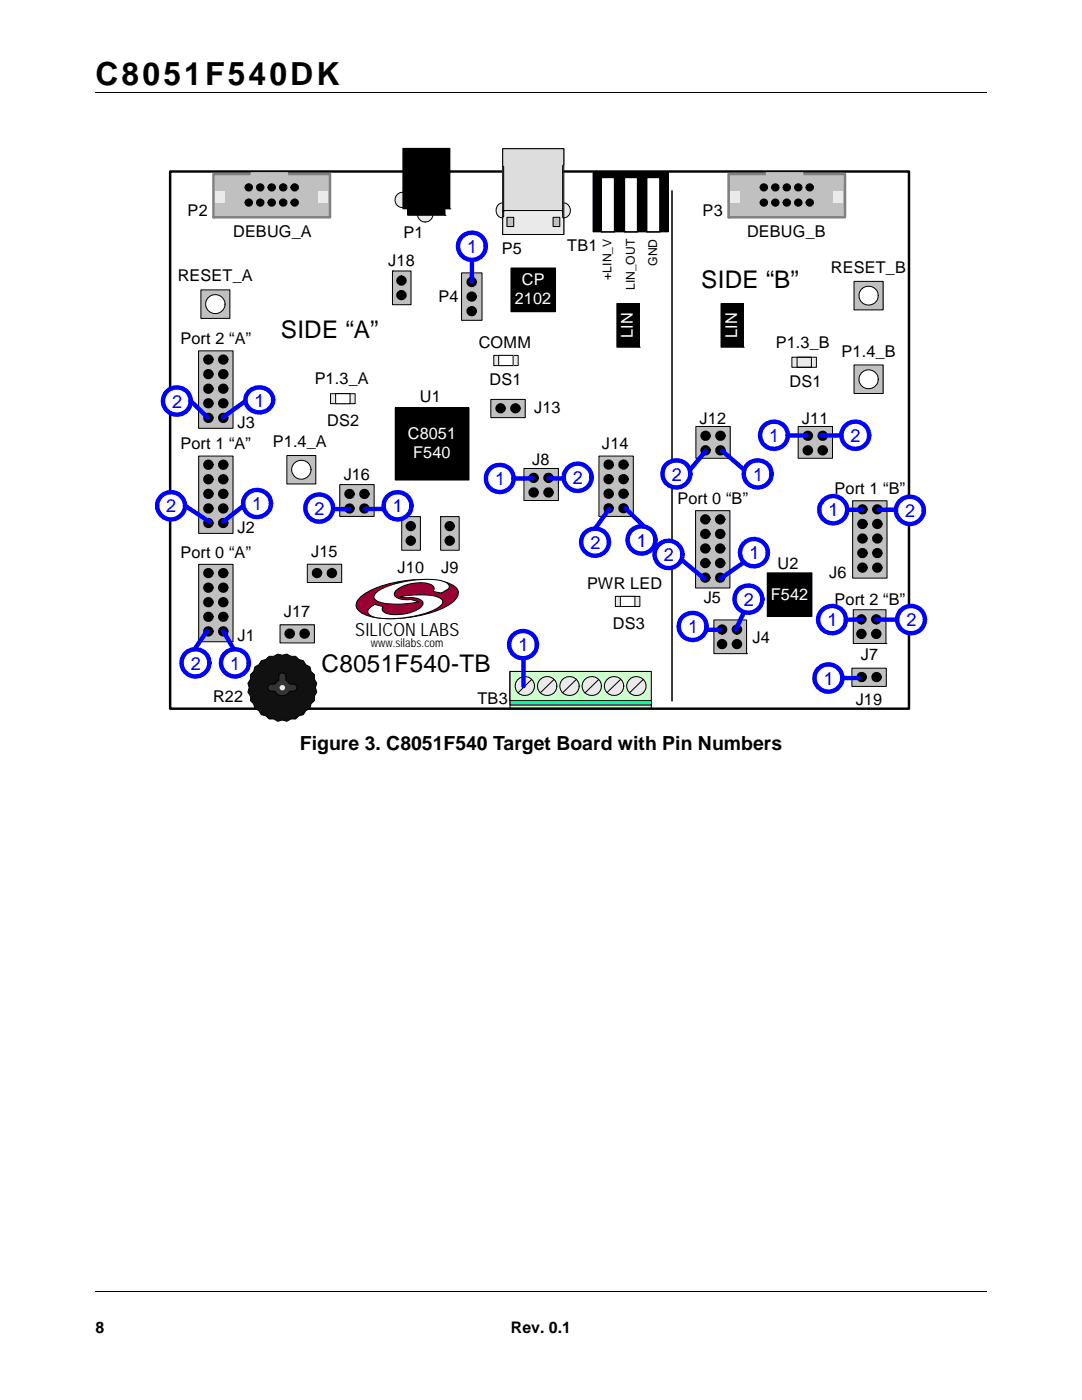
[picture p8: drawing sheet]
<svg xmlns="http://www.w3.org/2000/svg" width="216mm" height="279mm" viewBox="0 0 216 279" stroke-linecap="round" stroke-linejoin="round" font-family="sans-serif">
<path d="M19 18.4h177.8M19.1 257.8h177.8" fill="none" stroke="#000" stroke-width=".2"/>
<g fill="#fff">
<path d="M166.8 259.4h30.7v14.7h-30.7z"/>
<path d="M30.4 29.1h155.1v115.4h-155.1z"/>
<path d="M34 34.2h147.4v107.2h-147.4z"/>
</g>
<path d="M34 34.2h147.4v107.2h-147.4z" fill="none" stroke="#000" stroke-width=".49"/>
<circle cx="84.8" cy="42.8" r="1.55" fill="#eaeaea"/>
<circle cx="84.8" cy="42.8" r="1.55" fill="none" stroke="#000" stroke-width=".2"/>
<circle cx="80.4" cy="39.9" r="1.54" fill="#eaeaea"/>
<g fill="none" stroke="#000" stroke-width=".2">
<path d="M80.4 29.6h9.4v12.1h-9.4zM81.3 32h7.5v11h-7.5zM88.8 43h.1M89.8 41.7h.1"/>
<circle cx="80.4" cy="39.9" r="1.54"/>
</g>
<path d="M80.4 29.6h9.4v12.1h-9.4zM81.3 32h7.5v11h-7.5z" fill="#000"/>
<path d="M99.6 40.8a1.4 1.4 0 0 1 1.7 .1 1.4 1.4 0 0 1 .2 1.7 1.34 1.34 0 0 1-1.7 .8 1.34 1.34 0 0 1-.8-1.8z" fill-rule="evenodd" fill="#eaeaea"/>
<path d="M99.6 40.8a1.4 1.4 0 0 1 1.7 .1 1.4 1.4 0 0 1 .2 1.7 1.34 1.34 0 0 1-1.7 .8 1.34 1.34 0 0 1-.8-1.8z" fill="none" stroke="#000" stroke-width=".2"/>
<path d="M111.7 40.8a1.45 1.45 0 0 1 2 .6 1.45 1.45 0 0 1-.7 2 1.46 1.46 0 0 1-1.8-.8 1.46 1.46 0 0 1 .5-1.8z" fill-rule="evenodd" fill="#eaeaea"/>
<path d="M111.7 40.8a1.45 1.45 0 0 1 2 .6 1.45 1.45 0 0 1-.7 2 1.46 1.46 0 0 1-1.8-.8 1.46 1.46 0 0 1 .5-1.8z" fill="none" stroke="#000" stroke-width=".2"/>
<path d="M100.3 29.7h12.2v17.1h-12.2z" fill="#c0c0c0"/>
<path d="M100.3 29.7h12.2v17.1h-12.2zM100.3 46.8h.1" fill="none" stroke="#000" stroke-width=".2"/>
<path d="M100.3 29.7h12.2v3.1l-.2 .3v9.1l-.2-.2h-11.4l-.2 .2v-8.9l-.2-.3z" fill-rule="evenodd" fill="#ddd"/>
<path d="M100.3 29.7h12.2v3.1l-.2 .3v9.1l-.2-.2h-11.4l-.2 .2v-8.9l-.2-.3z" fill="none" stroke="#000" stroke-width=".2"/>
<path d="M101.2 43.4v1.8h1.3v-1.8zM100.6 42.1l11.5-.1 .2 .2v1.2l.2 .2v3.2h-12.2v-3.3l.2-.3zM110.4 43.4v1.8h1.3v-1.8z" fill-rule="evenodd" fill="#eaeaea"/>
<path d="M100.6 42.1l11.5-.1 .2 .2v1.2l.2 .2v3.2h-12.2v-3.3l.2-.3zM101.2 43.4h1.3v1.8h-1.3zM110.4 43.4h1.3v1.8h-1.3z" fill="none" stroke="#000" stroke-width=".2"/>
<path d="M170.4 72.8h5.8v5.7h-5.8z" fill="#c0c0c0"/>
<path d="M170.4 72.8h5.8v5.7h-5.8z" fill="none" stroke="#000" stroke-width=".2"/>
<circle cx="173.3" cy="75.7" r="1.91" fill="#fff"/>
<circle cx="173.3" cy="75.7" r="1.91" fill="none" stroke="#000" stroke-width=".2"/>
<path d="M57.2 90.9h5.8v5.7h-5.8z" fill="#c0c0c0"/>
<path d="M57.2 90.9h5.8v5.7h-5.8z" fill="none" stroke="#000" stroke-width=".2"/>
<circle cx="60.2" cy="93.8" r="1.91" fill="#fff"/>
<circle cx="60.2" cy="93.8" r="1.91" fill="none" stroke="#000" stroke-width=".2"/>
<path d="M39.6 112.6h6.9v15.5h-6.9z" fill="#c0c0c0"/>
<path d="M39.6 112.6h6.9v15.5h-6.9z" fill="none" stroke="#000" stroke-width=".2"/>
<g fill="#000">
<circle cx="41.6" cy="117.3" r=".88"/>
<circle cx="41.6" cy="114.4" r=".87"/>
<circle cx="44.5" cy="117.3" r=".88"/>
<circle cx="44.6" cy="114.4" r=".87"/>
<circle cx="41.6" cy="120.2" r=".88"/>
<circle cx="41.6" cy="123.1" r=".88"/>
<circle cx="41.6" cy="126" r=".88"/>
<circle cx="44.5" cy="120.2" r=".88"/>
<circle cx="44.5" cy="123.1" r=".88"/>
<circle cx="44.5" cy="126" r=".88"/>
</g>
<g fill="none" stroke="#000" stroke-width=".31">
<circle cx="41.6" cy="117.3" r=".88"/>
<circle cx="41.6" cy="114.4" r=".87"/>
<circle cx="44.5" cy="117.3" r=".88"/>
<circle cx="44.6" cy="114.4" r=".87"/>
<circle cx="41.6" cy="126" r=".88"/>
<circle cx="41.6" cy="120.2" r=".88"/>
<circle cx="41.6" cy="123.1" r=".88"/>
<circle cx="44.5" cy="120.2" r=".88"/>
<circle cx="44.5" cy="123.1" r=".88"/>
<circle cx="44.5" cy="126" r=".88"/>
</g>
<path d="M39.6 70h6.9v15.5h-6.9z" fill="#c0c0c0"/>
<path d="M39.6 70h6.9v15.5h-6.9z" fill="none" stroke="#000" stroke-width=".2"/>
<g fill="#000">
<circle cx="41.6" cy="71.8" r=".88"/>
<circle cx="41.6" cy="74.7" r=".88"/>
<circle cx="41.6" cy="77.6" r=".88"/>
<circle cx="44.5" cy="71.8" r=".88"/>
<circle cx="44.5" cy="74.7" r=".88"/>
<circle cx="44.5" cy="77.6" r=".88"/>
<circle cx="41.6" cy="83.4" r=".88"/>
<circle cx="41.6" cy="80.5" r=".87"/>
<circle cx="44.5" cy="83.4" r=".88"/>
<circle cx="44.6" cy="80.5" r=".87"/>
</g>
<g fill="none" stroke="#000" stroke-width=".31">
<circle cx="41.6" cy="77.6" r=".88"/>
<circle cx="41.6" cy="71.8" r=".88"/>
<circle cx="41.6" cy="74.7" r=".88"/>
<circle cx="44.5" cy="71.8" r=".88"/>
<circle cx="44.5" cy="74.7" r=".88"/>
<circle cx="44.5" cy="77.6" r=".88"/>
<circle cx="41.6" cy="83.4" r=".88"/>
<circle cx="41.6" cy="80.5" r=".87"/>
<circle cx="44.5" cy="83.4" r=".88"/>
<circle cx="44.6" cy="80.5" r=".87"/>
</g>
<path d="M39.6 91h6.9v15.4h-6.9z" fill="#c0c0c0"/>
<path d="M118.3 34.5h15v11.8h-15zM39.6 91h6.9v15.4h-6.9z" fill="none" stroke="#000" stroke-width=".2"/>
<g fill="#000">
<circle cx="41.6" cy="92.8" r=".88"/>
<circle cx="41.6" cy="95.7" r=".88"/>
<circle cx="41.6" cy="98.6" r=".88"/>
<circle cx="44.5" cy="95.7" r=".88"/>
<circle cx="44.5" cy="98.6" r=".88"/>
<circle cx="44.5" cy="92.7" r=".88"/>
<circle cx="41.6" cy="104.4" r=".88"/>
<circle cx="41.6" cy="101.5" r=".88"/>
<circle cx="44.5" cy="104.4" r=".88"/>
<circle cx="44.5" cy="101.5" r=".88"/>
</g>
<g fill="none" stroke="#000" stroke-width=".31">
<circle cx="41.6" cy="92.8" r=".88"/>
<circle cx="41.6" cy="95.7" r=".88"/>
<circle cx="41.6" cy="98.6" r=".88"/>
<circle cx="44.5" cy="95.7" r=".88"/>
<circle cx="44.5" cy="98.6" r=".88"/>
<circle cx="44.5" cy="92.8" r=".88"/>
<circle cx="41.6" cy="104.4" r=".88"/>
<circle cx="41.6" cy="101.5" r=".88"/>
<circle cx="44.5" cy="104.4" r=".88"/>
<circle cx="44.5" cy="101.5" r=".88"/>
</g>
<path d="M118.3 34.5h15v11.8h-15z" fill="#000"/>
<path d="M120 35.4h2.6v10.9h-2.6z" fill="#fff"/>
<path d="M120 35.4h2.6v10.9h-2.6z" fill="none" stroke="#000" stroke-width=".31"/>
<path d="M124.6 35.4h2.6v10.9h-2.6z" fill="#fff"/>
<path d="M124.6 35.4h2.6v10.9h-2.6z" fill="none" stroke="#000" stroke-width=".31"/>
<path d="M129 35.4h2.7v10.9h-2.7z" fill="#fff"/>
<path d="M129 35.4h2.7v10.9h-2.7z" fill="none" stroke="#000" stroke-width=".31"/>
<path d="M42.6 34.7h23.2v8.7h-23.2z" fill="#c0c0c0"/>
<path d="M42.6 34.7h23.2v8.7h-23.2z" fill="none" stroke="#808080" stroke-width=".49"/>
<circle cx="42.6" cy="43.4" r=".24" fill="#808080"/>
<path d="M50.1 34.5h7.3v1.9h-7.3z" fill="#c0c0c0"/>
<path d="M50.1 34.5h7.3v1.9h-7.3zM50.1 36.4h.1" fill="none" stroke="#c0c0c0" stroke-width=".2"/>
<g fill="#eaeaea">
<path d="M63.6 38.2h1.8v2.2h-1.8z"/>
<path d="M42.9 38.2h1.8v2.2h-1.8z"/>
</g>
<g fill="#000">
<circle cx="49.6" cy="37.4" r=".73"/>
<circle cx="51.9" cy="37.4" r=".73"/>
<circle cx="54.2" cy="37.4" r=".73"/>
<circle cx="56.5" cy="37.4" r=".74"/>
<circle cx="58.8" cy="37.4" r=".74"/>
<circle cx="49.6" cy="40.4" r=".73"/>
<circle cx="51.9" cy="40.4" r=".73"/>
<circle cx="54.2" cy="40.4" r=".73"/>
<circle cx="56.5" cy="40.4" r=".74"/>
<circle cx="58.8" cy="40.4" r=".74"/>
</g>
<g fill="none" stroke="#000" stroke-width=".2">
<circle cx="49.6" cy="37.4" r=".73"/>
<circle cx="51.9" cy="37.4" r=".73"/>
<circle cx="54.2" cy="37.4" r=".73"/>
<circle cx="56.5" cy="37.4" r=".74"/>
<circle cx="58.8" cy="37.4" r=".74"/>
<circle cx="49.6" cy="40.4" r=".73"/>
<circle cx="51.9" cy="40.4" r=".73"/>
<circle cx="54.2" cy="40.4" r=".73"/>
<circle cx="56.5" cy="40.4" r=".74"/>
<circle cx="58.8" cy="40.4" r=".74"/>
</g>
<path d="M50.9 133.1l.8-.4 .4-.8 .9-.3 .7-.6h.9l.8-.5 .9 .3 .9-.3 .9 .5h.9l.6 .6 .9 .3 .5 .8 .8 .4 .3 .9 .6 .6v1l.5 .8-.3 .8 .3 .9-.5 .8v.9l-.6 .7-.3 .9-.8 .4-.5 .8-.9 .3-.6 .6h-.9l-.9 .5-.9-.3-.9 .3-.8-.5h-.9l-.7-.6-.9-.3-.4-.8-.8-.4-.3-.9-.6-.7v-.9l-.5-.8 .2-.9-.2-.8 .5-.8v-1l.6-.6z" fill-rule="evenodd" fill="#111"/>
<path d="M50.9 133.1l.8-.4 .4-.8 .9-.3 .7-.6h.9l.8-.5 .9 .3 .9-.3 .9 .5h.9l.6 .6 .9 .3 .5 .8 .8 .4 .3 .9 .6 .6v1l.5 .8-.3 .8 .3 .9-.5 .8v.9l-.6 .7-.3 .9-.8 .4-.5 .8-.9 .3-.6 .6h-.9l-.9 .5-.9-.3-.9 .3-.8-.5h-.9l-.7-.6-.9-.3-.4-.8-.8-.4-.3-.9-.6-.7v-.9l-.5-.8 .2-.9-.2-.8 .5-.8v-1l.6-.6z" fill="none" stroke="#000" stroke-width=".2"/>
<path d="M55.7 134.6a.73 .73 0 0 1 .8-.3 .73 .73 0 0 1 .5 .7v.8l.8 .7 1.1 .1a.7 .7 0 0 1 0 1.2l-1.1 .1a1.67 1.67 0 0 1-2.9 0h-.8a.7 .7 0 0 1-.6-.5 .7 .7 0 0 1 .2-.7l1.2-.2 .7-.7z" fill-rule="evenodd" fill="#333"/>
<path d="M55.7 134.6a.73 .73 0 0 1 .8-.3 .73 .73 0 0 1 .5 .7v.8l.8 .7 1.1 .1a.7 .7 0 0 1 0 1.2l-1.1 .1a1.67 1.67 0 0 1-2.9 0h-.8a.7 .7 0 0 1-.6-.5 .7 .7 0 0 1 .2-.7l1.2-.2 .7-.7z" fill="none" stroke="#000" stroke-width=".2"/>
<circle cx="56.3" cy="137.2" r=".56" fill="#eaeaea"/>
<path d="M145.4 34.7h23.2v8.7h-23.2z" fill="#c0c0c0"/>
<path d="M145.4 34.7h23.2v8.7h-23.2z" fill="none" stroke="#808080" stroke-width=".49"/>
<circle cx="145.4" cy="43.4" r=".24" fill="#808080"/>
<path d="M152.9 34.5h7.3v1.9h-7.3z" fill="#c0c0c0"/>
<path d="M152.9 34.5h7.3v1.9h-7.3zM152.9 36.4h.1" fill="none" stroke="#c0c0c0" stroke-width=".2"/>
<g fill="#eaeaea">
<path d="M166.3 38.2h1.8v2.2h-1.8z"/>
<path d="M145.7 38.2h1.8v2.2h-1.8z"/>
</g>
<g fill="#000">
<circle cx="152.4" cy="37.4" r=".73"/>
<circle cx="154.7" cy="37.4" r=".73"/>
<circle cx="157" cy="37.4" r=".73"/>
<circle cx="159.3" cy="37.4" r=".73"/>
<circle cx="161.6" cy="37.4" r=".73"/>
<circle cx="152.4" cy="40.4" r=".73"/>
<circle cx="154.7" cy="40.4" r=".73"/>
<circle cx="157" cy="40.4" r=".73"/>
<circle cx="159.3" cy="40.4" r=".73"/>
<circle cx="161.6" cy="40.4" r=".73"/>
</g>
<g fill="none" stroke="#000" stroke-width=".2">
<circle cx="152.4" cy="37.4" r=".73"/>
<circle cx="154.7" cy="37.4" r=".73"/>
<circle cx="157" cy="37.4" r=".73"/>
<circle cx="159.3" cy="37.4" r=".73"/>
<circle cx="161.6" cy="37.4" r=".73"/>
<circle cx="152.4" cy="40.4" r=".73"/>
<circle cx="154.7" cy="40.4" r=".73"/>
<circle cx="157" cy="40.4" r=".73"/>
<circle cx="159.3" cy="40.4" r=".73"/>
<circle cx="161.6" cy="40.4" r=".73"/>
</g>
<path d="M101.8 134h28.2v7.3h-28.2z" fill="#cfc"/>
<path d="M101.8 134h28.2v7.3h-28.2z" fill="none" stroke="#000" stroke-width=".2"/>
<path d="M101.8 134h28.2v6.7h-28.2z" fill="#00ff9a"/>
<path d="M101.8 134h28.2v6.7h-28.2z" fill="none" stroke="#000" stroke-width=".2"/>
<path d="M101.8 134h28.2v5.8h-28.2z" fill="#cfc"/>
<path d="M101.8 134h28.2v5.8h-28.2z" fill="none" stroke="#000" stroke-width=".2"/>
<circle cx="127" cy="136.9" r="1.91" fill="#eaeaea"/>
<circle cx="127" cy="136.9" r="1.91" fill="none" stroke="#000" stroke-width=".2"/>
<circle cx="122.6" cy="136.9" r="1.91" fill="#eaeaea"/>
<circle cx="122.6" cy="136.9" r="1.91" fill="none" stroke="#000" stroke-width=".2"/>
<circle cx="118.1" cy="136.9" r="1.9" fill="#eaeaea"/>
<circle cx="118.1" cy="136.9" r="1.9" fill="none" stroke="#000" stroke-width=".2"/>
<circle cx="113.6" cy="136.9" r="1.91" fill="#eaeaea"/>
<circle cx="113.6" cy="136.9" r="1.91" fill="none" stroke="#000" stroke-width=".2"/>
<circle cx="109.2" cy="136.9" r="1.91" fill="#eaeaea"/>
<circle cx="109.2" cy="136.9" r="1.91" fill="none" stroke="#000" stroke-width=".2"/>
<circle cx="104.7" cy="136.9" r="1.91" fill="#eaeaea"/>
<g fill="none" stroke="#000" stroke-width=".2">
<path d="M106.1 135.6l-2.7 2.7M110.6 135.6l-2.8 2.7M115 135.6l-2.7 2.7M119.5 135.6l-2.8 2.7M123.9 135.6l-2.8 2.6M128.4 135.6l-2.8 2.7"/>
<circle cx="104.7" cy="136.9" r="1.91"/>
</g>
<path d="M40.1 57.8h5.8v5.7h-5.8z" fill="#c0c0c0"/>
<path d="M40.1 57.8h5.8v5.7h-5.8z" fill="none" stroke="#000" stroke-width=".2"/>
<circle cx="43" cy="60.7" r="1.91" fill="#fff"/>
<circle cx="43" cy="60.7" r="1.91" fill="none" stroke="#000" stroke-width=".2"/>
<path d="M170.4 56.2h5.8v5.6h-5.8z" fill="#c0c0c0"/>
<path d="M170.4 56.2h5.8v5.6h-5.8z" fill="none" stroke="#000" stroke-width=".2"/>
<circle cx="173.3" cy="59" r="1.91" fill="#fff"/>
<circle cx="173.3" cy="59" r="1.91" fill="none" stroke="#000" stroke-width=".2"/>
<path d="M72.1 119a20.5 20.5 0 0 1 10.5-3.3l2.2-.1a10.5 10.5 0 0 1 6 1.5 1.63 1.63 0 0 1 .1 2.6 14.7 14.7 0 0 1-7.7 3.3 22.4 22.4 0 0 1-9.5 0 3.3 3.3 0 0 1-2.6-2 2.22 2.22 0 0 1 1-2z" fill-rule="evenodd" fill="#9a0033"/>
<path d="M72.1 119a20.5 20.5 0 0 1 10.5-3.3l2.2-.1a10.5 10.5 0 0 1 6 1.5 1.63 1.63 0 0 1 .1 2.6 14.7 14.7 0 0 1-7.7 3.3 22.4 22.4 0 0 1-9.5 0 3.3 3.3 0 0 1-2.6-2 2.21 2.21 0 0 1 1-2z" fill="none" stroke="#000" stroke-width=".2"/>
<path d="M75.2 118.2a16.7 16.7 0 0 1 9.1-2.6 7.1 7.1 0 0 1 5.2 1l.2 .4-.2 .5-1.4 .9-1.7-.4a.83 .83 0 0 0 .2-.9 .83 .83 0 0 0-.7-.5 8 8 0 0 0-6.8 1.2l-.4 .4v.4a1.87 1.87 0 0 0 1.8 1.1h1.5l1.6 .4a18.8 18.8 0 0 1-7.7 .1 1.34 1.34 0 0 1-1.2-1.3z" fill-rule="evenodd" fill="#fff"/>
<path d="M75.2 118.2a16.7 16.7 0 0 1 9.1-2.6 7.1 7.1 0 0 1 5.2 1l.2 .4-.2 .5-1.4 .9-1.7-.4a.83 .83 0 0 0 .2-.9 .83 .83 0 0 0-.7-.5 8 8 0 0 0-6.8 1.2l-.4 .4v.4a1.86 1.86 0 0 0 1.8 1.1h1.5l1.6 .4a18.8 18.8 0 0 1-7.7 .1 1.34 1.34 0 0 1-1.2-1.3z" fill="none" stroke="#000" stroke-width=".2"/>
<path d="M73.8 121.3l1-.7 1.6 .5a.87 .87 0 0 0 0 .9 .87 .87 0 0 0 .8 .4 9 9 0 0 0 6.5-1l.6-.5 .1-.5a1.7 1.7 0 0 0-1.6-1.1h-2l-1.1-.2a15.6 15.6 0 0 1 8 .2l.4 .3 .2 .4a2.38 2.38 0 0 1-1.9 1.8 21.8 21.8 0 0 1-12 1.3 .99 .99 0 0 1-.9-.6 .99 .99 0 0 1 .3-1.2z" fill-rule="evenodd" fill="#fff"/>
<path d="M73.8 121.3l1-.7 1.6 .5a.87 .87 0 0 0 0 .9 .87 .87 0 0 0 .8 .4 9 9 0 0 0 6.5-1l.6-.5 .1-.5a1.68 1.68 0 0 0-1.6-1.1h-2l-1.1-.2a15.6 15.6 0 0 1 8 .2l.4 .3 .2 .4a2.38 2.38 0 0 1-1.9 1.8 21.8 21.8 0 0 1-12 1.3 .99 .99 0 0 1-.9-.6 .99 .99 0 0 1 .3-1.2z" fill="none" stroke="#000" stroke-width=".2"/>
<path d="M97.9 79.7h6.9v3.7h-6.9z" fill="#c0c0c0"/>
<path d="M97.9 79.7h6.9v3.7h-6.9z" fill="none" stroke="#000" stroke-width=".2"/>
<g fill="#000">
<circle cx="99.9" cy="81.5" r=".88"/>
<circle cx="102.9" cy="81.5" r=".88"/>
</g>
<g fill="none" stroke="#000" stroke-width=".31">
<circle cx="99.9" cy="81.5" r=".88"/>
<circle cx="102.9" cy="81.5" r=".88"/>
</g>
<path d="M67.8 96.7h6.9v6.4h-6.9z" fill="#c0c0c0"/>
<path d="M67.8 96.7h6.9v6.4h-6.9z" fill="none" stroke="#000" stroke-width=".2"/>
<g fill="#000">
<circle cx="69.8" cy="98.6" r=".88"/>
<circle cx="72.7" cy="98.6" r=".88"/>
<circle cx="69.8" cy="101.5" r=".88"/>
<circle cx="72.7" cy="101.5" r=".88"/>
</g>
<g fill="none" stroke="#000" stroke-width=".31">
<circle cx="69.8" cy="98.6" r=".88"/>
<circle cx="72.7" cy="98.6" r=".88"/>
<circle cx="69.8" cy="101.5" r=".88"/>
<circle cx="72.7" cy="101.5" r=".88"/>
</g>
<path d="M55.9 124.7h6.8v3.6h-6.8z" fill="#c0c0c0"/>
<path d="M55.9 124.7h6.8v3.6h-6.8z" fill="none" stroke="#000" stroke-width=".2"/>
<g fill="#000">
<circle cx="57.8" cy="126.4" r=".88"/>
<circle cx="60.8" cy="126.4" r=".88"/>
</g>
<g fill="none" stroke="#000" stroke-width=".31">
<circle cx="57.8" cy="126.4" r=".88"/>
<circle cx="60.8" cy="126.4" r=".88"/>
</g>
<path d="M78.3 54.1h3.7v6.7h-3.7z" fill="#c0c0c0"/>
<path d="M78.3 54.1h3.7v6.7h-3.7zM78.3 54.1h.1" fill="none" stroke="#000" stroke-width=".2"/>
<g fill="#000">
<circle cx="80.1" cy="56" r=".89"/>
<circle cx="80.1" cy="58.9" r=".9"/>
</g>
<g fill="none" stroke="#000" stroke-width=".31">
<circle cx="80.1" cy="56" r=".89"/>
<circle cx="80.1" cy="58.9" r=".9"/>
</g>
<path d="M92.1 54.5h4.1v9.4h-4.1z" fill="#c0c0c0"/>
<path d="M92.1 54.5h4.1v9.4h-4.1z" fill="none" stroke="#000" stroke-width=".2"/>
<g fill="#000">
<circle cx="94.1" cy="56.3" r=".88"/>
<circle cx="94.1" cy="59.2" r=".86"/>
<circle cx="94.1" cy="62.1" r=".88"/>
</g>
<g fill="none" stroke="#000" stroke-width=".31">
<circle cx="94.1" cy="56.3" r=".88"/>
<circle cx="94.1" cy="59.2" r=".86"/>
<circle cx="94.1" cy="62.1" r=".88"/>
</g>
<path d="M80.2 103.1h3.7v6.7h-3.7z" fill="#c0c0c0"/>
<path d="M80.2 103.1h3.7v6.7h-3.7zM80.2 103.1h.1" fill="none" stroke="#000" stroke-width=".2"/>
<g fill="#000">
<circle cx="82" cy="105" r=".88"/>
<circle cx="82" cy="107.9" r=".88"/>
</g>
<g fill="none" stroke="#000" stroke-width=".31">
<circle cx="82" cy="105" r=".88"/>
<circle cx="82" cy="107.9" r=".88"/>
</g>
<path d="M87.9 103.1h3.7v6.7h-3.7z" fill="#c0c0c0"/>
<path d="M87.9 103.1h3.7v6.7h-3.7zM87.9 103.1h.1" fill="none" stroke="#000" stroke-width=".2"/>
<g fill="#000">
<circle cx="89.7" cy="107.9" r=".88"/>
<circle cx="89.7" cy="105" r=".88"/>
</g>
<g fill="none" stroke="#000" stroke-width=".31">
<circle cx="89.7" cy="107.9" r=".88"/>
<circle cx="89.7" cy="105" r=".88"/>
</g>
<path d="M138.9 85.1h6.8v6.4h-6.8z" fill="#c0c0c0"/>
<path d="M138.9 85.1h6.8v6.4h-6.8z" fill="none" stroke="#000" stroke-width=".2"/>
<g fill="#000">
<circle cx="140.8" cy="87" r=".88"/>
<circle cx="140.8" cy="89.9" r=".88"/>
<circle cx="143.8" cy="87" r=".88"/>
<circle cx="143.8" cy="89.9" r=".88"/>
</g>
<g fill="none" stroke="#000" stroke-width=".31">
<circle cx="140.8" cy="89.9" r=".88"/>
<circle cx="140.8" cy="87" r=".88"/>
<circle cx="143.8" cy="87" r=".88"/>
<circle cx="143.8" cy="89.9" r=".88"/>
</g>
<path d="M138.8 101.9h6.8v15.4h-6.8z" fill="#c0c0c0"/>
<path d="M138.8 101.9h6.8v15.4h-6.8z" fill="none" stroke="#000" stroke-width=".2"/>
<g fill="#000">
<circle cx="140.8" cy="106.6" r=".89"/>
<circle cx="140.8" cy="115.3" r=".89"/>
<circle cx="140.8" cy="109.5" r=".88"/>
<circle cx="140.8" cy="112.4" r=".88"/>
<circle cx="140.8" cy="103.7" r=".88"/>
<circle cx="143.7" cy="106.5" r=".89"/>
<circle cx="143.7" cy="115.3" r=".89"/>
<circle cx="143.7" cy="112.4" r=".88"/>
<circle cx="143.7" cy="109.5" r=".88"/>
<circle cx="143.7" cy="103.7" r=".88"/>
</g>
<g fill="none" stroke="#000" stroke-width=".31">
<circle cx="140.8" cy="106.6" r=".89"/>
<circle cx="140.8" cy="115.3" r=".89"/>
<circle cx="140.8" cy="112.4" r=".88"/>
<circle cx="140.8" cy="103.7" r=".88"/>
<circle cx="140.8" cy="109.5" r=".88"/>
<circle cx="143.7" cy="106.5" r=".89"/>
<circle cx="143.7" cy="115.3" r=".89"/>
<circle cx="143.7" cy="112.4" r=".88"/>
<circle cx="143.7" cy="109.5" r=".88"/>
<circle cx="143.7" cy="103.7" r=".88"/>
</g>
<path d="M170.1 99.9h6.9v15.5h-6.9z" fill="#c0c0c0"/>
<path d="M170.1 99.9h6.9v15.5h-6.9z" fill="none" stroke="#000" stroke-width=".2"/>
<g fill="#000">
<circle cx="172.1" cy="110.4" r=".88"/>
<circle cx="172.1" cy="107.5" r=".88"/>
<circle cx="172.1" cy="104.6" r=".88"/>
<circle cx="172.1" cy="113.3" r=".88"/>
<circle cx="172.1" cy="101.7" r=".88"/>
<circle cx="175.1" cy="110.4" r=".88"/>
<circle cx="175.1" cy="104.6" r=".88"/>
<circle cx="175.1" cy="113.3" r=".88"/>
<circle cx="175.1" cy="107.5" r=".88"/>
<circle cx="175.1" cy="101.6" r=".88"/>
</g>
<g fill="none" stroke="#000" stroke-width=".31">
<circle cx="172.1" cy="110.4" r=".88"/>
<circle cx="172.1" cy="107.5" r=".88"/>
<circle cx="172.1" cy="104.6" r=".88"/>
<circle cx="172.1" cy="113.3" r=".88"/>
<circle cx="172.1" cy="101.7" r=".88"/>
<circle cx="175.1" cy="110.4" r=".88"/>
<circle cx="175.1" cy="104.6" r=".88"/>
<circle cx="175.1" cy="113.3" r=".88"/>
<circle cx="175.1" cy="101.6" r=".88"/>
<circle cx="175.1" cy="107.5" r=".88"/>
</g>
<path d="M142.5 123.7h6.5v6.8h-6.5z" fill="#c0c0c0"/>
<path d="M78.9 81.4h14.7v14.4h-14.7zM153.1 114.3h8.9v8.7h-8.9zM142.5 123.7h6.5v6.8h-6.5zM149 130.5h.1" fill="none" stroke="#000" stroke-width=".2"/>
<g fill="#000">
<circle cx="144.1" cy="128.5" r=".88"/>
<circle cx="144.1" cy="125.6" r=".89"/>
<circle cx="147" cy="128.5" r=".88"/>
<circle cx="147" cy="125.6" r=".89"/>
</g>
<g fill="none" stroke="#000" stroke-width=".31">
<circle cx="144.1" cy="128.5" r=".88"/>
<circle cx="144.1" cy="125.6" r=".89"/>
<circle cx="147" cy="128.5" r=".88"/>
<circle cx="147" cy="125.6" r=".89"/>
</g>
<path d="M78.9 81.4h14.7v14.4h-14.7zM153.1 114.3h8.9v8.7h-8.9z" fill="#000"/>
<path d="M170 133.3h6.8v3.7h-6.8z" fill="#c0c0c0"/>
<path d="M170 133.4h6.8v3.6h-6.8z" fill="none" stroke="#000" stroke-width=".2"/>
<g fill="#000">
<circle cx="171.9" cy="135.1" r=".88"/>
<circle cx="174.9" cy="135.1" r=".88"/>
</g>
<g fill="none" stroke="#000" stroke-width=".31">
<path d="M134.1 38.1v101.8"/>
<circle cx="171.9" cy="135.1" r=".88"/>
<circle cx="174.9" cy="135.1" r=".88"/>
</g>
<path d="M170.3 121.7h6.5v6.7h-6.5z" fill="#c0c0c0"/>
<path d="M170.3 121.7h6.5v6.7h-6.5zM176.8 128.4h.1" fill="none" stroke="#000" stroke-width=".2"/>
<g fill="#000">
<circle cx="171.9" cy="123.6" r=".88"/>
<circle cx="171.9" cy="126.5" r=".88"/>
<circle cx="174.8" cy="126.5" r=".88"/>
<circle cx="174.8" cy="123.6" r=".88"/>
</g>
<g fill="none" stroke="#000" stroke-width=".31">
<circle cx="171.9" cy="123.6" r=".88"/>
<circle cx="171.9" cy="126.5" r=".88"/>
<circle cx="174.8" cy="126.5" r=".88"/>
<circle cx="174.8" cy="123.6" r=".88"/>
</g>
<path d="M159.3 85.1h6.8v6.4h-6.8z" fill="#c0c0c0"/>
<path d="M159.3 85.1h6.8v6.4h-6.8z" fill="none" stroke="#000" stroke-width=".2"/>
<g fill="#000">
<circle cx="161.2" cy="89.9" r=".88"/>
<circle cx="161.2" cy="87" r=".88"/>
<circle cx="164.2" cy="87" r=".88"/>
<circle cx="164.2" cy="89.9" r=".88"/>
</g>
<g fill="none" stroke="#000" stroke-width=".31">
<circle cx="161.2" cy="89.9" r=".88"/>
<circle cx="161.2" cy="87" r=".88"/>
<circle cx="164.2" cy="89.9" r=".88"/>
<circle cx="164.2" cy="87" r=".88"/>
</g>
<path d="M61.3 112.6h6.9v3.6h-6.9z" fill="#c0c0c0"/>
<path d="M61.3 112.6h6.9v3.6h-6.9z" fill="none" stroke="#000" stroke-width=".2"/>
<g fill="#000">
<circle cx="63.3" cy="114.4" r=".89"/>
<circle cx="66.2" cy="114.4" r=".87"/>
</g>
<g fill="none" stroke="#000" stroke-width=".31">
<circle cx="63.3" cy="114.4" r=".89"/>
<circle cx="66.2" cy="114.4" r=".87"/>
</g>
<path d="M104.5 93.5h6.9v6.4h-6.9z" fill="#c0c0c0"/>
<path d="M104.5 93.5h6.9v6.4h-6.9z" fill="none" stroke="#000" stroke-width=".2"/>
<g fill="#000">
<circle cx="106.5" cy="98.3" r=".87"/>
<circle cx="106.5" cy="95.4" r=".87"/>
<circle cx="109.4" cy="98.3" r=".87"/>
<circle cx="109.5" cy="95.4" r=".87"/>
</g>
<g fill="none" stroke="#000" stroke-width=".31">
<circle cx="106.5" cy="98.3" r=".88"/>
<circle cx="106.5" cy="95.4" r=".87"/>
<circle cx="109.4" cy="98.3" r=".87"/>
<circle cx="109.5" cy="95.4" r=".87"/>
</g>
<path d="M119.5 91h6.9v12.1h-6.9z" fill="#c0c0c0"/>
<path d="M119.5 91h6.9v12.1h-6.9z" fill="none" stroke="#000" stroke-width=".2"/>
<g fill="#000">
<circle cx="121.5" cy="95.6" r=".89"/>
<circle cx="121.5" cy="98.5" r=".89"/>
<circle cx="121.5" cy="92.7" r=".89"/>
<circle cx="124.4" cy="95.6" r=".9"/>
<circle cx="124.4" cy="92.7" r=".89"/>
<circle cx="124.4" cy="98.5" r=".89"/>
<circle cx="121.5" cy="101.4" r=".89"/>
<circle cx="124.4" cy="101.4" r=".89"/>
</g>
<g fill="none" stroke="#000" stroke-width=".31">
<circle cx="121.5" cy="95.6" r=".89"/>
<circle cx="121.5" cy="92.7" r=".89"/>
<circle cx="121.5" cy="98.5" r=".89"/>
<circle cx="124.4" cy="98.5" r=".89"/>
<circle cx="124.4" cy="92.7" r=".89"/>
<circle cx="124.4" cy="95.6" r=".89"/>
<circle cx="121.5" cy="101.4" r=".89"/>
<circle cx="124.4" cy="101.4" r=".89"/>
</g>
<path d="M98.5 70.9h4.9v2.1h-4.9z" fill="#eaeaea"/>
<path d="M98.5 70.9h4.9v2.1h-4.9z" fill="none" stroke="#000" stroke-width=".2"/>
<path d="M99.5 71h2.9v2h-2.9z" fill="#fff"/>
<path d="M99.5 70.9h2.9v2.1h-2.9z" fill="none" stroke="#000" stroke-width=".2"/>
<path d="M66 78.6h4.9v2h-4.9z" fill="#eaeaea"/>
<path d="M66 78.6h4.9v2h-4.9z" fill="none" stroke="#000" stroke-width=".2"/>
<path d="M67 78.6h2.8v2h-2.8z" fill="#fff"/>
<path d="M67 78.6h2.9v2h-2.9z" fill="none" stroke="#000" stroke-width=".2"/>
<path d="M122.8 119h4.9v2h-4.9z" fill="#eaeaea"/>
<path d="M122.8 119h4.9v2h-4.9z" fill="none" stroke="#000" stroke-width=".2"/>
<path d="M123.8 119h2.9v2h-2.9z" fill="#fff"/>
<path d="M123.8 119h2.9v2h-2.9z" fill="none" stroke="#000" stroke-width=".2"/>
<path d="M158 71.3h4.9v2h-4.9z" fill="#eaeaea"/>
<path d="M102 53.5h8.8v8.7h-8.8zM123.1 60.6h4.5v8.7h-4.5zM127.6 69.3h.1M143.9 60.6h4.4v8.7h-4.4zM148.3 69.3h.1M158 71.3h4.9v2h-4.9zM159 71.3h2.9v2h-2.9z" fill="none" stroke="#000" stroke-width=".2"/>
<path d="M102 53.5h8.8v8.7h-8.8zM123.1 60.6h4.5v8.7h-4.5zM143.9 60.6h4.4v8.7h-4.4z" fill="#000"/>
<circle cx="35.3" cy="80.1" r="2.76" fill="#fff"/>
<circle cx="35.3" cy="80.1" r="2.76" fill="none" stroke="#00f" stroke-width=".89"/>
<circle cx="34.2" cy="100.9" r="2.76" fill="#fff"/>
<circle cx="34.2" cy="100.9" r="2.76" fill="none" stroke="#00f" stroke-width=".89"/>
<circle cx="39" cy="132.3" r="2.76" fill="#fff"/>
<circle cx="39" cy="132.3" r="2.76" fill="none" stroke="#00f" stroke-width=".89"/>
<circle cx="181.6" cy="101.9" r="2.75" fill="#fff"/>
<circle cx="181.6" cy="101.9" r="2.75" fill="none" stroke="#00f" stroke-width=".89"/>
<circle cx="133.4" cy="110.6" r="2.75" fill="#fff"/>
<circle cx="133.4" cy="110.6" r="2.75" fill="none" stroke="#00f" stroke-width=".89"/>
<circle cx="104.4" cy="128.7" r="2.76" fill="#fff"/>
<circle cx="104.4" cy="128.7" r="2.76" fill="none" stroke="#00f" stroke-width=".89"/>
<circle cx="128" cy="107.8" r="2.76" fill="#fff"/>
<circle cx="128" cy="107.8" r="2.76" fill="none" stroke="#00f" stroke-width=".89"/>
<circle cx="151.2" cy="94.6" r="2.75" fill="#fff"/>
<circle cx="151.2" cy="94.6" r="2.75" fill="none" stroke="#00f" stroke-width=".89"/>
<circle cx="154.5" cy="86.9" r="2.75" fill="#fff"/>
<circle cx="154.5" cy="86.9" r="2.75" fill="none" stroke="#00f" stroke-width=".89"/>
<circle cx="138.2" cy="125" r="2.76" fill="#fff"/>
<circle cx="138.2" cy="125" r="2.76" fill="none" stroke="#00f" stroke-width=".89"/>
<circle cx="166.1" cy="123.7" r="2.75" fill="#fff"/>
<circle cx="166.1" cy="123.7" r="2.75" fill="none" stroke="#00f" stroke-width=".89"/>
<circle cx="63.7" cy="101.4" r="2.76" fill="#fff"/>
<circle cx="63.7" cy="101.4" r="2.76" fill="none" stroke="#00f" stroke-width=".89"/>
<circle cx="99.8" cy="95.5" r="2.76" fill="#fff"/>
<circle cx="99.8" cy="95.5" r="2.76" fill="none" stroke="#00f" stroke-width=".89"/>
<circle cx="94.2" cy="49.2" r="2.76" fill="#fff"/>
<circle cx="94.2" cy="49.2" r="2.76" fill="none" stroke="#00f" stroke-width=".89"/>
<path d="M49.8 78a2.77 2.77 0 0 1 3.2-.5 2.77 2.77 0 0 1 1.5 2.8 2.84 2.84 0 0 1-3 2 2.84 2.84 0 0 1-2.5-2.5l.3-1.2z" fill-rule="evenodd" fill="#fff"/>
<path d="M49.8 78a2.77 2.77 0 0 1 3.2-.5 2.77 2.77 0 0 1 1.5 2.8 2.84 2.84 0 0 1-3 2 2.84 2.84 0 0 1-2.5-2.5l.3-1.2z" fill="none" stroke="#00f" stroke-width=".89"/>
<circle cx="51.3" cy="100.5" r="2.76" fill="#fff"/>
<circle cx="51.3" cy="100.5" r="2.76" fill="none" stroke="#00f" stroke-width=".89"/>
<circle cx="46.9" cy="132.3" r="2.75" fill="#fff"/>
<circle cx="46.9" cy="132.3" r="2.75" fill="none" stroke="#00f" stroke-width=".89"/>
<circle cx="79.4" cy="101" r="2.75" fill="#fff"/>
<circle cx="79.4" cy="101" r="2.75" fill="none" stroke="#00f" stroke-width=".89"/>
<circle cx="115.3" cy="95.3" r="2.75" fill="#fff"/>
<circle cx="115.3" cy="95.3" r="2.75" fill="none" stroke="#00f" stroke-width=".89"/>
<circle cx="118.8" cy="108.2" r="2.75" fill="#fff"/>
<circle cx="118.8" cy="108.2" r="2.75" fill="none" stroke="#00f" stroke-width=".89"/>
<circle cx="135" cy="94.6" r="2.76" fill="#fff"/>
<circle cx="135" cy="94.6" r="2.76" fill="none" stroke="#00f" stroke-width=".89"/>
<circle cx="170.7" cy="86.9" r="2.75" fill="#fff"/>
<circle cx="170.7" cy="86.9" r="2.75" fill="none" stroke="#00f" stroke-width=".89"/>
<circle cx="150.5" cy="110.3" r="2.76" fill="#fff"/>
<circle cx="150.5" cy="110.3" r="2.76" fill="none" stroke="#00f" stroke-width=".89"/>
<circle cx="166.3" cy="101.7" r="2.76" fill="#fff"/>
<circle cx="166.3" cy="101.7" r="2.76" fill="none" stroke="#00f" stroke-width=".89"/>
<circle cx="181.8" cy="123.7" r="2.75" fill="#fff"/>
<circle cx="181.8" cy="123.7" r="2.75" fill="none" stroke="#00f" stroke-width=".89"/>
<circle cx="149.4" cy="119.6" r="2.76" fill="#fff"/>
<circle cx="149.4" cy="119.6" r="2.76" fill="none" stroke="#00f" stroke-width=".89"/>
<circle cx="165.3" cy="135.3" r="2.75" fill="#fff"/>
<g fill="none" stroke="#00f" stroke-width=".89">
<path d="M94.2 52.3v3.9M38.1 80.1l3.3 3.2M49 80.1l-4.4 3.1M102.6 95.5h3.6M109.5 95.5h3M140.8 90l-3 3.7M144.1 90l4.3 3.7M157.2 86.9h3.7M163.7 86.9h4.2M36.9 100.9l4.9 3.2M48.6 100.9l-4 3.2M66.5 101.6h3.1"/>
<path d="M72.8 101.6h3.8M121.5 101.6l-2.8 3.9M124.8 101.5l3.7 3.5M136.2 111.8l4.3 3.7M148.4 112.2l-4.6 3.3M169.1 101.7h2.9M175.3 101.7h3.5M41.3 125.9l-2.5 3.7M44.6 125.9l2 3.7M104.5 131.4v5.5M141 125.7h2.8M148.4 122.3l-1.6 3.4"/>
<path d="M168.6 135.3h2.7M169.1 123.7h2.9M174.8 123.7h4"/>
<circle cx="165.3" cy="135.3" r="2.75"/>
</g>
<text font-size="6.3" x="19" y="16.9">C8051F540DK</text>
<g font-size="4.8">
<text x="139.9" y="57.6">SIDE “B”</text>
<text x="56" y="67.5">SIDE “A”</text>
<text x="64.2" y="134">C8051F540-TB</text>
</g>
<text font-size="3.9" x="59.8" y="149.7">Figure 3. C8051F540 Target Board with Pin Numbers</text>
<g font-size="3.6" fill="#00f">
<text x="93.2" y="50.5">1</text>
<text x="34.4" y="81.4">2</text>
<text x="50.8" y="81.1">1</text>
<text x="153.5" y="88.2">1</text>
<text x="169.7" y="88.2">2</text>
<text x="134" y="95.9">2</text>
<text x="150.3" y="95.9">1</text>
<text x="50.3" y="101.8">1</text>
<text x="98.8" y="96.8">1</text>
<text x="114.3" y="96.6">2</text>
<text x="33.2" y="102.3">2</text>
<text x="62.8" y="102.7">2</text>
<text x="78.4" y="102.3">1</text>
<text x="165.3" y="103.1">1</text>
<text x="180.6" y="103.2">2</text>
<text x="117.8" y="109.5">2</text>
<text x="127.1" y="109.1">1</text>
<text x="132.5" y="112">2</text>
<text x="149.5" y="111.6">1</text>
<text x="148.4" y="120.9">2</text>
<text x="165.1" y="125">1</text>
<text x="180.8" y="125">2</text>
<text x="103.4" y="130">1</text>
<text x="137.3" y="126.3">1</text>
<text x="38.1" y="133.6">2</text>
<text x="46" y="133.6">1</text>
<text x="164.4" y="136.7">1</text>
</g>
<text font-size="3.6" x="70.9" y="127">SILICON LABS</text>
<g font-size="3.2">
<text x="37.4" y="43.1">P2</text>
<text x="46.5" y="47.3">DEBUG_A</text>
<text x="80.5" y="47.6">P1</text>
<text x="140.2" y="43.1">P3</text>
<text x="149.1" y="47.3">DEBUG_B</text>
<text x="77.5" y="53.1">J18</text>
<text x="100.1" y="50.8">P5</text>
<text x="113.2" y="50.1">TB1</text>
<text x="35.5" y="56.2">RESET_A</text>
<text x="165.8" y="54.5">RESET_B</text>
<text x="87.5" y="60.4">P4</text>
<text x="36" y="68.7">Port 2 “A”</text>
<text x="95.5" y="69.5">COMM</text>
<text x="154.8" y="69.4">P1.3_B</text>
<text x="167.9" y="71.3">P1.4_B</text>
<text x="62.8" y="76.6">P1.3_A</text>
<text x="97.7" y="76.9">DS1</text>
<text x="157.6" y="77.3">DS1</text>
<text x="83.8" y="80.2">U1</text>
<text x="106.6" y="82.5">J13</text>
<text x="36" y="89.7">Port 1 “A”</text>
<text x="47.4" y="85.3">J3</text>
<text x="54.5" y="89.2">P1.4_A</text>
<text x="65.3" y="84.9">DS2</text>
<text x="120.1" y="89.5">J14</text>
<text x="139.6" y="84.6">J12</text>
<text x="160" y="84.6">J11</text>
<text x="68.6" y="95.9">J16</text>
<text x="106.2" y="92.7">J8</text>
<text x="135.2" y="100.6">Port 0 “B”</text>
<text x="166.5" y="98.6">Port 1 “B”</text>
<text x="47.4" y="106.3">J2</text>
<text x="36" y="111.3">Port 0 “A”</text>
<text x="62.1" y="111.1">J15</text>
<text x="155.2" y="113.5">U2</text>
<text x="79.3" y="114.4">J10</text>
<text x="88" y="114.4">J9</text>
<text x="117.1" y="117.5">PWR LED</text>
<text x="165.5" y="115.4">J6</text>
<text x="56.6" y="123.1">J17</text>
<text x="122.3" y="125.4">DS3</text>
<text x="140.4" y="120.4">J5</text>
<text x="166.5" y="120.8">Port 2 “B”</text>
<text x="47.4" y="127.9">J1</text>
<text x="150.2" y="128.3">J4</text>
<text x="171.8" y="131.7">J7</text>
<text x="42.5" y="140">R22</text>
<text x="95.3" y="140.4">TB3</text>
<text x="170.8" y="140.6">J19</text>
<text x="19" y="266">8</text>
<text x="102" y="266">Rev. 0.1</text>
</g>
<g font-size="3.2" fill="#fff">
<text x="104.1" y="56.9">CP</text>
<text x="102.7" y="60.7">2102</text>
<text x="126.3" y="67.4" transform="rotate(-90 126.3 67.4)">LIN</text>
<text x="147.1" y="67.4" transform="rotate(-90 147.1 67.4)">LIN</text>
<text x="81.4" y="87.6">C8051</text>
<text x="82.4" y="91.5">F540</text>
<text x="153.8" y="119.7">F542</text>
</g>
<g font-size="2.4">
<text x="131.1" y="53" transform="rotate(-90 131.1 53)">GND</text>
<text x="122" y="55.8" transform="rotate(-90 122 55.8)">+LIN_V</text>
<text x="126.6" y="57.9" transform="rotate(-90 126.6 57.9)">LIN_OUT</text>
<text x="74" y="129.1">www.silabs.com</text>
</g>
</svg>
